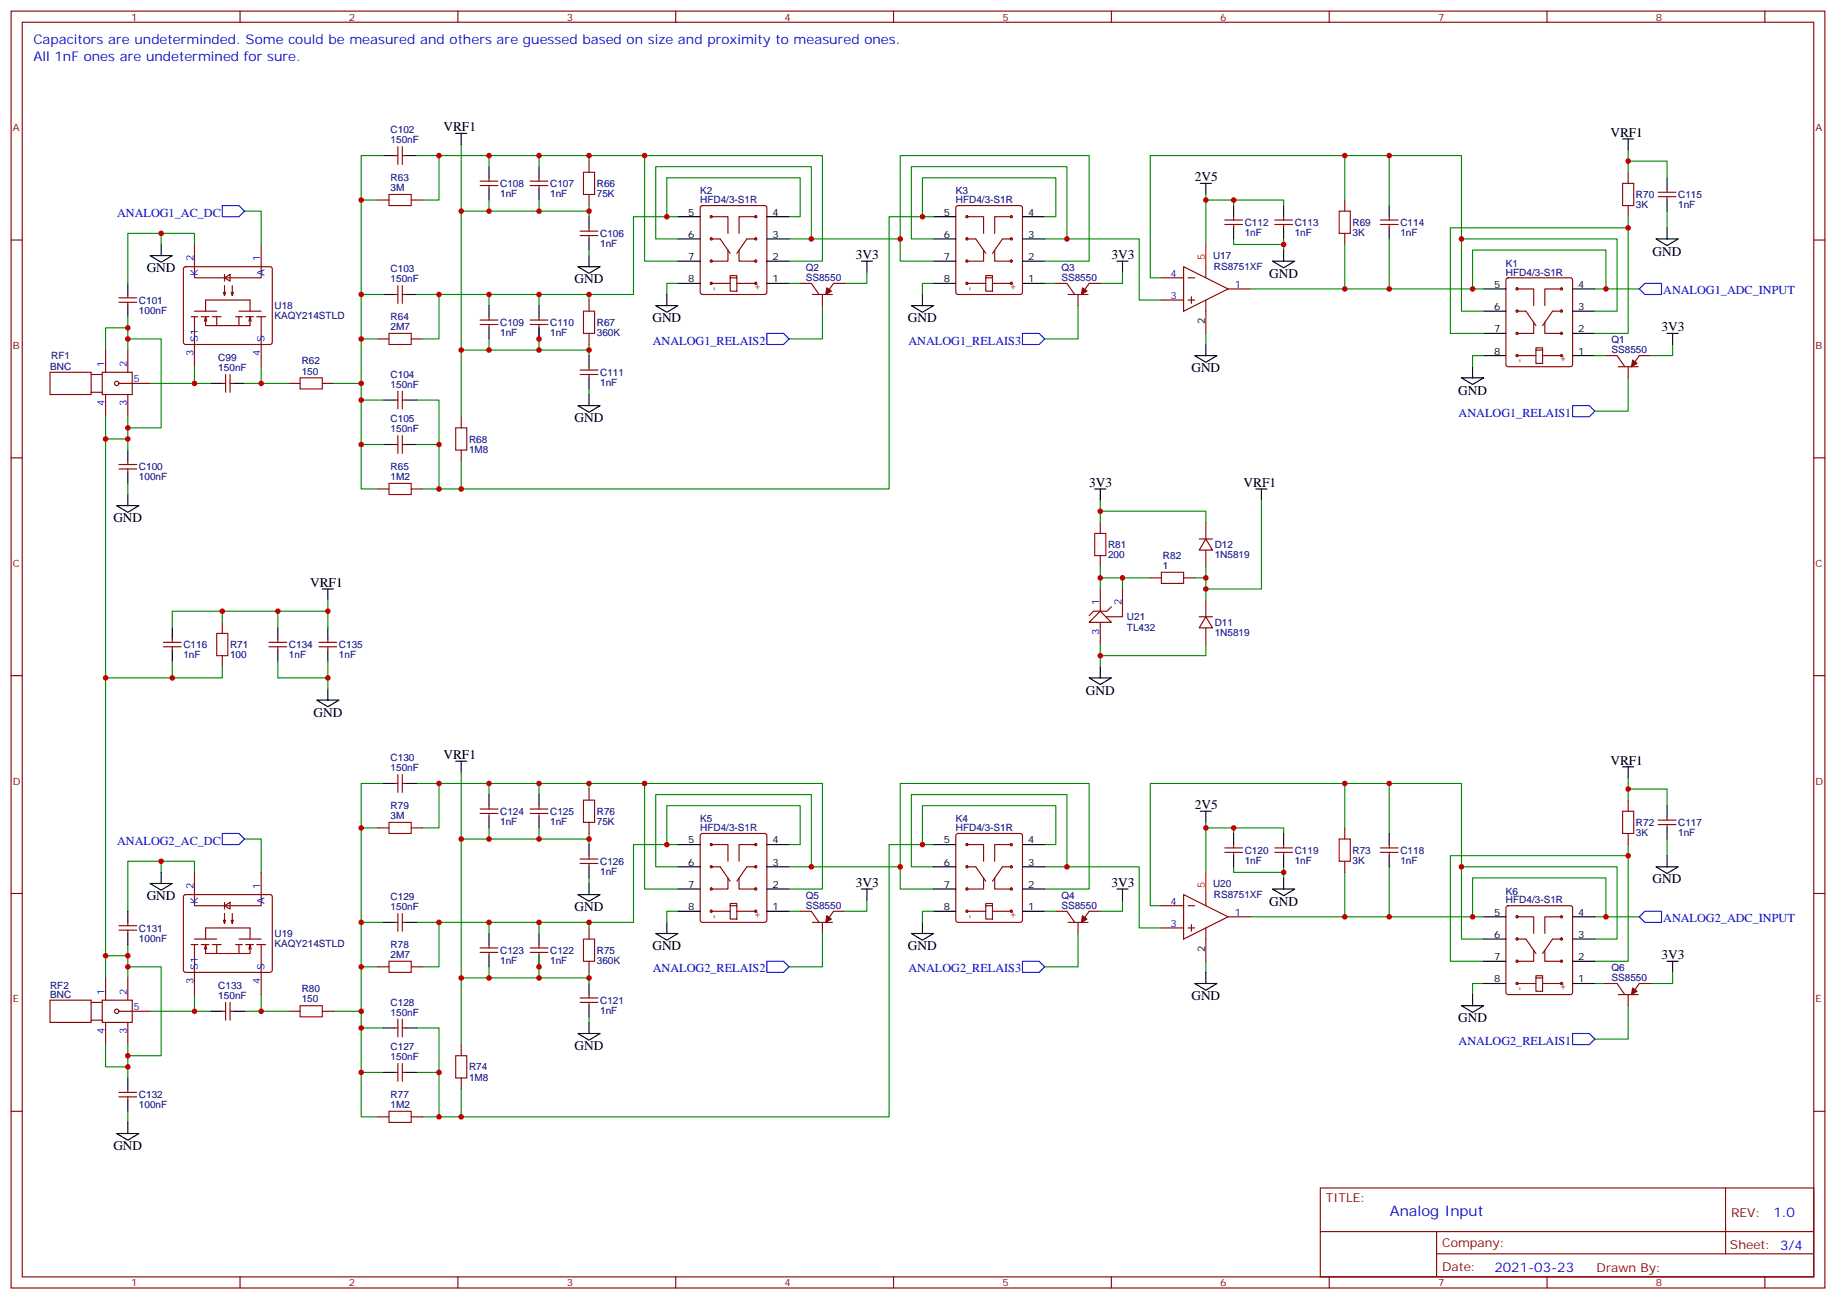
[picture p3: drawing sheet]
<svg xmlns="http://www.w3.org/2000/svg" width="583mm" height="413mm" viewBox="0 0 583 413" stroke-linecap="round" stroke-linejoin="round" font-family="sans-serif">
<g fill="none" stroke="#870000" stroke-width=".35">
<path d="M3.5 3.5h575.8v405.4h-575.8zM7.1 7.1h568.6v398.2h-568.6zM76.2 3.5v3.6M145.3 3.5v3.6M214.5 3.5v3.6M283.6 3.5v3.6M352.8 3.5v3.6M421.9 3.5v3.6M491.1 3.5v3.6M560.2 3.5v3.6M125.2 49.4h1.1M126.3 46.6v5.6"/>
<path d="M127.7 46.6v5.6M127.7 49.4h1.1M152.4 58.9h5.6M152.4 57.5h5.6M155.2 56.4v1.1M155.2 58.9v1.1M168.3 58.9h5.6M168.3 57.5h5.6M171.1 56.4v1.1M171.1 58.9v1.1M187 51.2v3.5M516.8 54.7v3.5"/>
<path d="M529.2 60v1M3.5 76.2h3.6M61.7 77.6v10.6h21.2v-10.6M119.9 63.5h3.6M130.5 63.5h3.6M184.1 74.8h5.7M184.1 73.4h5.7M187 61.7v3.6M187 72.3v1.1M187 74.8v1M222.5 65.5l.5-.2h19.7l.5 .2 .2 .5v26.8l-.2 .5-.5 .2h-19.7l-.5-.2-.3-.5v-26.8zM225.8 68.8h5.3v5.3"/>
<path d="M225.8 75.8h2.8l3.2 4.6M231.1 79.4v3.5h-5.3M234.6 79.4v3.5h5.3M239.9 68.8h-5.3v5.3M239.9 75.8h-2.8l-3.2 4.6M303.6 65.5l.5-.2h19.7l.5 .2 .3 .5v26.8l-.3 .5-.5 .2h-19.7l-.5-.2-.2-.5v-26.8zM306.9 68.8h5.3v5.3M306.9 75.8h2.8l3.2 4.6M312.2 79.4v3.5h-5.3M315.7 79.4v3.5h5.3M321 68.8h-5.3v5.3M321 75.8h-2.8l-3.2 4.6"/>
<path d="M388.8 71.3h5.6M388.8 69.9h5.6M391.6 68.8v1.1M391.6 71.3v1M404.6 71.3h5.7M404.6 69.9h5.7M407.5 68.8v1.1M407.5 71.3v1M426.9 63.5v3.5M426.9 74.1v3.5M438.1 71.3h5.7M438.1 69.9h5.7"/>
<path d="M441 68.8v1.1M441 71.3v1M516.8 65.3v3.5M526.3 62.4h5.7M526.3 61h5.7M529.2 62.4v1.1M575.7 76.2h3.6M37.7 96h5.7M37.7 94.5h5.7M40.6 93.5v1M40.6 96v1M58.4 84.9l.5-.2h26.8l.5 .2 .2 .5v23.3l-.2 .5-.5 .2h-26.8l-.5-.3-.2-.4v-23.3z"/>
<path d="M61.7 98.8h7.1M65.3 98.8v-3.5h14.1v3.5M70.9 92.8l.4 1M71.3 88.2l1.7-1.1v2.2zM71.3 90.7v3.1l.3-1M71.3 87.1v2.2M73.4 92.8l.3 1M73.7 90.7v3.1l.4-1M75.8 98.8h7.1M125.2 93.5h1.1M126.3 90.7v5.6M127.7 93.5h1.1"/>
<path d="M127.7 90.7v5.6M187 95.3v3.5M225.8 90h6M231.8 88.2h2.1v4.2h-2.1zM231.8 88.2v-.7h2.1v.7M233.9 90h6M254 90h3.5l2.5 3.5M257.9 93.5h6.3M261.1 93.5v3.5M268.1 90h-3.5l-2.5 3.5M306.9 90h6M312.9 88.2h2.1v4.2h-2.1z"/>
<path d="M312.9 88.2v-.7h2.1v.7M315 90h6M335.1 90h3.6l2.4 3.5M339 93.5h6.4M342.2 93.5v3.5M349.2 90h-3.5l-2.4 3.5M368.7 88.2h7M368.7 95.3h7M375.7 84.7l14.1 7-14.1 7.1zM377.1 88.2h2.1M377.1 95.3h2.1M378.2 94.2v2.1"/>
<path d="M382.8 84.7v3.5M382.8 95.3v10.5M389.8 91.7h7.1M478.2 88.4l.5-.2h19.8l.5 .2 .2 .5v26.8l-.3 .5-.4 .2h-19.8l-.5-.2-.2-.5v-26.8zM481.5 91.7h5.3v5.3M481.5 98.8h2.9l3.1 4.6M495.7 91.7h-5.3v5.3M495.7 98.8h-2.9l-3.1 4.6M15.9 118.2h13v7h-13zM28.9 118.9h3.6M32.5 118.2h9.5v7h-9.5zM33.5 111.1v7.1"/>
<path d="M40.6 111.1v7.1M60.7 100.5h2.1M61.7 100.5v15.9M63.9 100.5h2.4M64.9 102l.4-1.5v2.9h14.1v-2.9l-.4 1.5M65.3 100.5l.3 1.5M67.4 100.5h2.8M68.8 100.5v2.9M71.6 118.9v5.6M73 118.9v5.6M74.8 100.5h2.1M75.8 100.5v2.9"/>
<path d="M78 100.5h2.4M79.4 100.5l.3 1.5M81.5 100.5h2.8M82.9 100.5v15.9M119.9 107.6h3.6M130.5 107.6h3.6M152.4 103h5.6M152.4 101.6h5.6M155.2 100.5v1.1M155.2 103v1.1M168.3 103h5.6M168.3 101.6h5.6"/>
<path d="M171.1 100.5v1.1M171.1 103v1.1M184.1 118.9h5.7M184.1 117.5h5.7M187 105.8v3.6M187 116.4v1.1M187 118.9v1M481.5 112.9h6M486.8 102.3v3.5h-5.3M487.5 111.1h2.2v4.3h-2.2zM487.5 111.1v-.7h2.2v.7M489.7 112.9h6"/>
<path d="M490.4 102.3v3.5h5.3M509.8 112.9h3.5l2.5 3.5M513.6 116.4h6.4M516.8 116.4v3.5M523.9 112.9h-3.6l-2.4 3.5M28.9 124.5h3.6M33.5 125.2v7.1M37.7 121.7h9.9M40.6 125.2v7.1M70.6 121.7h1M73 121.7h1.1M91.7 121.7h3.5"/>
<path d="M102.3 121.7h3.5M125.2 127h1.1M126.3 124.2v5.6M126.3 138.3v5.6M127.7 124.2v5.6M127.7 138.3v5.6M127.7 127h1.1M146.4 132.3v3.5M3.5 145.3h3.6M37.7 148.9h5.7M37.7 147.5h5.7M40.6 146.4v1.1"/>
<path d="M40.6 148.9v1M119.9 155.2h3.6M125.2 141.1h1.1M127.7 141.1h1.1M130.5 155.2h3.6M146.4 142.9v3.5M575.7 145.3h3.6M70.6 197.6v3.5M3.5 214.5h3.6M51.9 205.3h5.6M51.9 203.9h5.6M54.7 202.8v1.1"/>
<path d="M54.7 205.3v1.1M70.6 208.1v3.6M85.4 205.3h5.6M85.4 203.9h5.6M88.2 202.8v1.1M88.2 205.3v1.1M101.2 205.3h5.7M101.2 203.9h5.7M104.1 202.8v1.1M104.1 205.3v1.1M575.7 214.5h3.6M125.2 248.7h1.1"/>
<path d="M126.3 245.9v5.6M127.7 245.9v5.6M127.7 248.7h1.1M152.4 258.2h5.6M152.4 256.8h5.6M155.2 255.8v1M155.2 258.2v1.1M168.3 258.2h5.6M168.3 256.8h5.6M171.1 255.8v1M171.1 258.2v1.1M187 250.5v3.5"/>
<path d="M516.8 254v3.5M529.2 259.3v1.1M61.7 276.9v10.6h21.2v-10.6M119.9 262.8h3.6M130.5 262.8h3.6M184.1 274.1h5.7M184.1 272.7h5.7M187 261.1v3.5M187 271.6v1.1M187 274.1v1.1M222.5 264.8l.5-.2h19.7l.5 .2 .2 .5v26.8l-.2 .5-.5 .2h-19.7l-.5-.2-.3-.5v-26.8zM225.8 268.1h5.3v5.3"/>
<path d="M225.8 275.2h2.8l3.2 4.6M231.1 278.7v3.5h-5.3M234.6 278.7v3.5h5.3M239.9 268.1h-5.3v5.3M239.9 275.2h-2.8l-3.2 4.6M303.6 264.8l.5-.2h19.7l.5 .2 .3 .5v26.8l-.3 .5-.5 .2h-19.7l-.5-.2-.2-.5v-26.8zM306.9 268.1h5.3v5.3M306.9 275.2h2.8l3.2 4.6M312.2 278.7v3.5h-5.3M315.7 278.7v3.5h5.3M321 268.1h-5.3v5.3M321 275.2h-2.8l-3.2 4.6"/>
<path d="M388.8 270.6h5.6M388.8 269.2h5.6M391.6 268.1v1.1M391.6 270.6v1M404.6 270.6h5.7M404.6 269.2h5.7M407.5 268.1v1.1M407.5 270.6v1M426.9 262.8v3.5M426.9 273.4v3.5M438.1 270.6h5.7M438.1 269.2h5.7"/>
<path d="M441 268.1v1.1M441 270.6v1M516.8 264.6v3.5M526.3 261.8h5.7M526.3 260.4h5.7M529.2 261.8v1M3.5 283.6h3.6M37.7 295.3h5.7M37.7 293.9h5.7M40.6 292.8v1.1M40.6 295.3v1M58.4 284.2l.5-.2h26.8l.5 .2 .2 .5v23.3l-.2 .5-.5 .2h-26.8l-.5-.3-.2-.4v-23.3z"/>
<path d="M60.7 299.9h2.1M61.7 299.9v15.8M61.7 298.1h7.1M63.9 299.9h2.4M65.3 298.1v-3.5h14.1v3.5M65.3 299.9l.3 1.4M67.4 299.9h2.8M68.8 299.9v2.8M70.9 292.1l.4 1.1M71.3 287.5l1.7-1v2.1zM71.3 290v3.2l.3-1.1M71.3 286.5v2.1"/>
<path d="M73.4 292.1l.3 1.1M73.7 290v3.2l.4-1.1M74.8 299.9h2.1M75.8 299.9v2.8M75.8 298.1h7.1M78 299.9h2.4M79.4 299.9l.3 1.4M81.5 299.9h2.8M82.9 299.9v15.8M125.2 292.8h1.1M126.3 290v5.6M127.7 290v5.6"/>
<path d="M127.7 292.8h1.1M155.2 299.9v1M171.1 299.9v1M187 294.6v3.5M225.8 289.3h6M231.8 287.5h2.1v4.2h-2.1zM231.8 287.5v-.7h2.1v.7M233.9 289.3h6M254 289.3h3.5l2.5 3.5M257.9 292.8h6.3M261.1 292.8v3.5M268.1 289.3h-3.5l-2.5 3.5"/>
<path d="M306.9 289.3h6M312.9 287.5h2.1v4.2h-2.1zM312.9 287.5v-.7h2.1v.7M315 289.3h6M335.1 289.3h3.6l2.4 3.5M339 292.8h6.4M342.2 292.8v3.5M349.2 289.3h-3.5l-2.4 3.5M368.7 294.6h7M368.7 287.5h7M375.7 284l14.1 7-14.1 7.1zM377.1 294.6h2.1"/>
<path d="M377.1 287.5h2.1M378.2 293.5v2.1M382.8 284v3.5M382.8 294.6v10.6M389.8 291h7.1M478.2 287.7l.5-.2h19.8l.5 .2 .2 .5v26.8l-.3 .5-.4 .2h-19.8l-.5-.2-.2-.5v-26.8zM481.5 291h5.3v5.3M481.5 298.1h2.9l3.1 4.6M495.7 291h-5.3v5.3M495.7 298.1h-2.9l-3.1 4.6M575.7 283.6h3.6M15.9 317.5h13v7.1h-13z"/>
<path d="M28.9 318.2h3.6M32.5 317.5h9.5v7.1h-9.5zM33.5 310.4v7.1M40.6 310.4v7.1M64.9 301.3l.4-1.4v2.8h14.1v-2.8l-.4 1.4M71.6 318.2v5.7M73 318.2v5.7M119.9 306.9h3.6M130.5 306.9h3.6M152.4 302.3h5.6M152.4 300.9h5.6M155.2 302.3v1.1"/>
<path d="M168.3 302.3h5.6M168.3 300.9h5.6M171.1 302.3v1.1M184.1 318.2h5.7M184.1 316.8h5.7M187 305.2v3.5M187 315.7v1.1M187 318.2v1.1M481.5 312.2h6M486.8 301.6v3.6h-5.3M487.5 310.4h2.2v4.3h-2.2zM487.5 310.4v-.7h2.2v.7"/>
<path d="M489.7 312.2h6M490.4 301.6v3.6h5.3M509.8 312.2h3.5l2.5 3.5M513.6 315.7h6.4M516.8 315.7v3.6M523.9 312.2h-3.6l-2.4 3.5M28.9 323.9h3.6M33.5 324.6v7M37.7 321h9.9M40.6 324.6v7M70.6 321h1M73 321h1.1"/>
<path d="M91.7 321h3.5M102.3 321h3.5M125.2 326.3h1.1M126.3 323.5v5.6M126.3 337.6v5.7M127.7 323.5v5.6M127.7 337.6v5.7M127.7 326.3h1.1M146.4 331.6v3.5M3.5 352.8h3.6M37.7 348.2h5.7M37.7 346.8h5.7"/>
<path d="M40.6 345.7v1.1M40.6 348.2v1.1M119.9 354.5h3.6M125.2 340.4h1.1M127.7 340.4h1.1M130.5 354.5h3.6M146.4 342.2v3.5M575.7 352.8h3.6M419.1 377.1h156.6v28.2h-156.6zM547.7 377.1v20.9M419.1 391h156.5M456 398h119.6"/>
<path d="M456 391v14.1M76.2 405.3v3.6M145.3 405.3v3.6M214.5 405.3v3.6M283.6 405.3v3.6M352.8 405.3v3.6M421.9 405.3v3.6M491.1 405.3v3.6M560.2 405.3v3.6"/>
<circle cx="225.8" cy="75.8" r=".35"/>
<circle cx="225.8" cy="68.8" r=".35"/>
<circle cx="239.9" cy="68.8" r=".35"/>
<circle cx="239.9" cy="75.8" r=".35"/>
<circle cx="306.9" cy="68.8" r=".35"/>
<circle cx="306.9" cy="75.8" r=".35"/>
<circle cx="321" cy="75.8" r=".35"/>
<circle cx="321" cy="68.8" r=".35"/>
<circle cx="225.8" cy="82.9" r=".35"/>
<circle cx="225.8" cy="90" r=".35"/>
<circle cx="239.9" cy="82.9" r=".35"/>
<circle cx="239.9" cy="90" r=".35"/>
<circle cx="306.9" cy="90" r=".35"/>
<circle cx="306.9" cy="82.9" r=".35"/>
<circle cx="321" cy="90" r=".35"/>
<circle cx="321" cy="82.9" r=".35"/>
<circle cx="481.5" cy="91.7" r=".35"/>
<circle cx="481.5" cy="98.8" r=".35"/>
<circle cx="495.7" cy="98.8" r=".35"/>
<circle cx="495.7" cy="91.7" r=".35"/>
<circle cx="481.5" cy="105.8" r=".35"/>
<circle cx="481.5" cy="112.9" r=".35"/>
<circle cx="495.7" cy="112.9" r=".35"/>
<circle cx="495.7" cy="105.8" r=".35"/>
<circle cx="37" cy="121.7" r=".71"/>
<circle cx="225.8" cy="275.2" r=".35"/>
<circle cx="225.8" cy="268.1" r=".35"/>
<circle cx="239.9" cy="268.1" r=".35"/>
<circle cx="239.9" cy="275.2" r=".35"/>
<circle cx="306.9" cy="275.2" r=".35"/>
<circle cx="306.9" cy="268.1" r=".35"/>
<circle cx="321" cy="275.2" r=".35"/>
<circle cx="321" cy="268.1" r=".35"/>
<circle cx="225.8" cy="289.3" r=".35"/>
<circle cx="225.8" cy="282.2" r=".35"/>
<circle cx="239.9" cy="282.2" r=".35"/>
<circle cx="239.9" cy="289.3" r=".35"/>
<circle cx="306.9" cy="289.3" r=".35"/>
<circle cx="306.9" cy="282.2" r=".35"/>
<circle cx="321" cy="289.3" r=".35"/>
<circle cx="321" cy="282.2" r=".35"/>
<circle cx="481.5" cy="298.1" r=".35"/>
<circle cx="481.5" cy="291" r=".35"/>
<circle cx="495.7" cy="298.1" r=".35"/>
<circle cx="495.7" cy="291" r=".35"/>
<circle cx="481.5" cy="312.2" r=".35"/>
<circle cx="481.5" cy="305.2" r=".35"/>
<circle cx="495.7" cy="312.2" r=".35"/>
<circle cx="495.7" cy="305.2" r=".35"/>
<circle cx="37" cy="321" r=".71"/>
</g>
<g fill="none" stroke="#000" stroke-width=".35">
<path d="M121.7 49.4h3.5M128.8 49.4h3.5M144.6 42.3h3.6M146.4 42.3v3.6M155.2 52.9v3.5M155.2 60v3.5M171.1 52.9v3.5M171.1 60v3.5M381 58.2h3.5M382.8 58.2v3.5M515.1 44.1h3.5M516.8 44.1v3.5"/>
<path d="M529.2 56.4v3.6M51.2 77.6v3.5M187 68.8v3.5M187 75.8v3.6M215.2 68.8h7M215.2 75.8h7M243.4 68.8h7.1M243.4 75.8h7.1M296.3 68.8h7.1M296.3 75.8h7.1M324.6 68.8h7M324.6 75.8h7"/>
<path d="M391.6 65.3v3.5M391.6 72.3v3.5M407.5 65.3v3.5M407.5 72.3v3.5M407.5 79.4v3.5M441 65.3v3.5M441 72.3v3.5M525.6 75.8h7.1l-3.5 2.2zM529.2 63.5v3.5M529.2 72.3v3.5M40.6 90v3.5M40.6 97v3.5"/>
<path d="M47.6 81.1h7.1l-3.5 2.2zM121.7 93.5h3.5M128.8 93.5h3.5M155.2 97v3.5M171.1 97v3.5M183.4 84.7h7.1l-3.5 2.1zM187 81.1v3.6M208.1 97h7.1l-3.5 2.1zM211.7 93.5v3.5M215.2 82.9h7M215.2 90h7M243.4 82.9h7.1"/>
<path d="M243.4 90h7.1M273.4 82.9h3.5M275.2 82.9v3.5M289.3 97h7l-3.5 2.1zM292.8 93.5v3.5M296.3 82.9h7.1M296.3 90h7.1M324.6 82.9h7M324.6 90h7M354.5 82.9h3.6M356.3 82.9v3.5M403.9 82.9h7.1l-3.5 2.1z"/>
<path d="M471 91.7h7M471 98.8h7M499.2 91.7h7M499.2 98.8h7M155.2 104.1v3.5M171.1 104.1v3.5M187 112.9v3.5M187 119.9v3.6M379.2 112.9h7.1l-3.5 2.1zM382.8 109.4v3.5M463.9 119.9h7.1l-3.6 2.2zM467.4 116.4v3.5"/>
<path d="M471 112.9h7M471 105.8h7M499.2 112.9h7M499.2 105.8h7M529.2 105.8h3.5M530.9 105.8v3.6M67 121.7h3.6M74.1 121.7h3.5M121.7 127h3.5M128.8 127h3.5M183.4 128.8h7.1l-3.5 2.1zM187 125.2v3.6"/>
<path d="M40.6 142.9v3.5M40.6 149.9v3.6M40.6 157v3.5M121.7 141.1h3.5M128.8 141.1h3.5M37 160.5h7.1l-3.5 2.1zM54.7 199.3v3.5M88.2 199.3v3.5M102.3 187h3.5M104.1 187v3.5M104.1 199.3v3.5M54.7 206.4v3.5"/>
<path d="M88.2 206.4v3.5M104.1 206.4v3.5M104.1 218.7v3.6M100.5 222.3h7.1l-3.5 2.1zM121.7 248.7h3.5M128.8 248.7h3.5M144.6 241.7h3.6M146.4 241.7v3.5M155.2 252.2v3.6M155.2 259.3v3.5M171.1 252.2v3.6M171.1 259.3v3.5"/>
<path d="M381 257.5h3.5M382.8 257.5v3.6M515.1 243.4h3.5M516.8 243.4v3.5M529.2 255.8v3.5M51.2 276.9v3.6M187 268.1v3.5M187 275.2v3.5M215.2 268.1h7M215.2 275.2h7M243.4 268.1h7.1M243.4 275.2h7.1"/>
<path d="M296.3 268.1h7.1M296.3 275.2h7.1M324.6 268.1h7M324.6 275.2h7M391.6 264.6v3.5M391.6 271.6v3.6M407.5 264.6v3.5M407.5 271.6v3.6M407.5 278.7v3.5M441 264.6v3.5M441 271.6v3.6M525.6 275.2h7.1l-3.5 2.1z"/>
<path d="M529.2 262.8v3.5M529.2 271.6v3.6M40.6 289.3v3.5M40.6 296.3v3.6M47.6 280.5h7.1l-3.5 2.1zM121.7 292.8h3.5M128.8 292.8h3.5M155.2 296.3v3.6M171.1 296.3v3.6M183.4 284h7.1l-3.5 2.1zM187 280.5v3.5M208.1 296.3h7.1l-3.5 2.2z"/>
<path d="M211.7 292.8v3.5M215.2 289.3h7M215.2 282.2h7M243.4 289.3h7.1M243.4 282.2h7.1M273.4 282.2h3.5M275.2 282.2v3.6M289.3 296.3h7l-3.5 2.2zM292.8 292.8v3.5M296.3 289.3h7.1M296.3 282.2h7.1M324.6 289.3h7"/>
<path d="M324.6 282.2h7M354.5 282.2h3.6M356.3 282.2v3.6M403.9 282.2h7.1l-3.5 2.1zM471 291h7M471 298.1h7M499.2 291h7M499.2 298.1h7M155.2 303.4v3.5M171.1 303.4v3.5M187 312.2v3.5M187 319.3v3.5"/>
<path d="M379.2 312.2h7.1l-3.5 2.1zM382.8 308.7v3.5M463.9 319.3h7.1l-3.6 2.1zM467.4 315.7v3.6M471 305.2h7M471 312.2h7M499.2 305.2h7M499.2 312.2h7M529.2 305.2h3.5M530.9 305.2v3.5M67 321h3.6M74.1 321h3.5"/>
<path d="M121.7 326.3h3.5M128.8 326.3h3.5M183.4 328.1h7.1l-3.5 2.1zM187 324.6v3.5M37 359.8h7.1l-3.5 2.2zM40.6 342.2v3.5M40.6 349.3v3.5M40.6 356.3v3.5M121.7 340.4h3.5M128.8 340.4h3.5"/>
</g>
<path d="M382.8 77.6v7.1M382.8 276.9v7.1" fill="none" stroke="#f00" stroke-width=".35"/>
<g fill="#870000" stroke="#870000" stroke-width=".35">
<path d="M518.2 114.3l1.4 1.1-1.7 1z"/>
<path d="M262.5 91.4l1.4 1-1.8 1.1z"/>
<path d="M343.6 91.4l1.4 1-1.7 1.1z"/>
<path d="M343.6 290.7l1.4 1-1.7 1.1z"/>
<path d="M262.5 290.7l1.4 1-1.8 1.1z"/>
<path d="M518.2 313.6l1.4 1.1-1.7 1z"/>
</g>
<g fill="none" stroke="#008700" stroke-width=".35">
<path d="M121.7 49.4h-7v105.8h5.2M132.3 49.4h7v14.1h-5.2M139.3 49.4h47.7v1.8M146.4 45.9v65.2h8.8M155.2 49.4v3.5M171.1 49.4v3.5M187 49.4h74.1v33.5h-10.6M204.6 49.4v33.5h10.6M426.9 49.4v14.1M441 49.4v15.9M516.8 51.2h12.4v5.2M516.8 47.6v7.1"/>
<path d="M51.2 77.6v-3.5h10.5v3.5M51.2 74.1h-10.6v15.9M77.6 67h5.3v10.6M114.7 63.5h5.2M146.4 67h8.8M155.2 63.5v3.5h31.8M171.1 63.5v3.5M187 65.3v3.5M187 79.4v1.7M211.7 68.8h-10.6v24.7h-14.1M215.2 68.8h-3.5v-12.4h42.3v12.4h-3.5M215.2 75.8h-7.1v-22.9h49.4v22.9"/>
<path d="M250.5 75.8h35.3v7.1h10.5M285.8 75.8v-26.4h59.9v33.5h-14.1M292.8 68.8h-10.6v86.4h-142.9M296.3 75.8h-7v-22.9h49.4v22.9h-7.1M296.3 68.8h-3.5v-12.4h42.3v12.4h-3.5M338.7 75.8h22.9v19.5h7.1M382.8 63.5h24.7v1.8M382.8 61.7v15.9M391.6 75.8v1.8h15.9M391.6 63.5v1.8M407.5 75.8v3.6M426.9 77.6v14.1"/>
<path d="M441 75.8v15.9M463.9 75.8v-26.4h-98.8v38.8h3.6M516.8 68.8v3.5M529.2 67v5.3M114.7 93.5h7M132.3 93.5h7v14.1h-5.2M139.3 93.5h47.7v1.8M155.2 93.5v3.5M171.1 93.5v3.5M215.2 90h-3.5v3.5M250.5 90h3.5M261.1 97v10.6h-10.6"/>
<path d="M275.2 86.4v3.6h-7.1M296.3 90h-3.5v3.5M331.6 90h3.5M342.2 97v10.6h-10.6M356.3 86.4v3.6h-7.1M396.9 91.7h74.1M467.4 91.7v-12.3h42.4v12.3h-3.6M471 98.8h-7.1v-23h49.4v23h-7.1M509.8 91.7h10.5M40.6 104.1h-7.1v7M40.6 107.6h10.6v28.2h-10.6M40.6 100.5v10.6"/>
<path d="M61.7 116.4v5.3M82.9 116.4v5.3M114.7 107.6h5.2M146.4 111.1v21.2M155.2 107.6v3.5h31.8M171.1 104.1v7M187 109.4v3.5M382.8 105.8v3.6M471 112.9h-3.6v3.5M471 105.8h-10.6v-33.5h56.4v33.5h-10.6M506.2 112.9h3.6M516.8 119.9v10.6h-10.6"/>
<path d="M530.9 109.4v3.5h-7M33.5 132.3v7h7.1M33.5 139.3v164.1M40.6 132.3v10.6M47.6 121.7h19.4M77.6 121.7h14.1M105.8 121.7h8.9M114.7 127h7M132.3 127h7v28.2h-5.2M187 123.5v1.7M40.6 153.5v3.5M114.7 141.1h7"/>
<path d="M132.3 141.1h7M146.4 146.4v8.8M70.6 194v3.6M88.2 194v5.3M104.1 194h-49.4v5.3M104.1 190.5v8.8M54.7 209.9v5.3M70.6 211.7v3.5h-37.1M88.2 209.9v5.3h15.9M104.1 209.9v8.8M121.7 248.7h-7v105.8h5.2M132.3 248.7h7v14.1h-5.2"/>
<path d="M139.3 248.7h47.7v1.8M146.4 245.2v65.2h8.8M155.2 248.7v3.5M171.1 248.7v3.5M187 248.7h74.1v33.5h-10.6M204.6 248.7v33.5h10.6M426.9 248.7v14.1M441 248.7v15.9M516.8 250.5h12.4v5.3M516.8 246.9v7.1M51.2 273.4h-10.6v15.9M51.2 276.9v-3.5h10.5v3.5"/>
<path d="M77.6 266.3h5.3v10.6M114.7 262.8h5.2M146.4 266.3h8.8M155.2 262.8v3.5h31.8M171.1 262.8v3.5M187 264.6v3.5M187 278.7v1.8M211.7 268.1h-10.6v24.7h-14.1M215.2 268.1h-3.5v-12.3h42.3v12.3h-3.5M215.2 275.2h-7.1v-23h49.4v23M250.5 275.2h35.3v7h10.5M285.8 275.2v-26.5h59.9v33.5h-14.1"/>
<path d="M292.8 268.1h-10.6v86.4h-142.9M296.3 268.1h-3.5v-12.3h42.3v12.3h-3.5M296.3 275.2h-7v-23h49.4v23h-7.1M338.7 275.2h22.9v19.4h7.1M382.8 262.8h24.7v1.8M382.8 261.1v15.8M391.6 275.2v1.7h15.9M391.6 262.8v1.8M407.5 275.2v3.5M426.9 276.9v14.1M441 275.2v15.8M463.9 275.2v-26.5h-98.8v38.8h3.6"/>
<path d="M516.8 268.1v3.5M529.2 266.3v5.3M40.6 299.9v10.5M114.7 292.8h7M132.3 292.8h7v14.1h-5.2M139.3 292.8h47.7v1.8M155.2 292.8v3.5M171.1 292.8v3.5M215.2 289.3h-3.5v3.5M250.5 289.3h3.5M261.1 296.3v10.6h-10.6M275.2 285.8v3.5h-7.1"/>
<path d="M296.3 289.3h-3.5v3.5M331.6 289.3h3.5M342.2 296.3v10.6h-10.6M356.3 285.8v3.5h-7.1M396.9 291h74.1M467.4 291v-12.3h42.4v12.3h-3.6M471 298.1h-7.1v-22.9h49.4v22.9h-7.1M509.8 291h10.5M40.6 306.9h10.6v28.2h-10.6M40.6 303.4h-7.1v7M61.7 315.7v5.3M82.9 315.7v5.3"/>
<path d="M114.7 306.9h5.2M146.4 310.4v21.2M155.2 306.9v3.5h31.8M171.1 303.4v7M187 308.7v3.5M382.8 305.2v3.5M471 305.2h-10.6v-33.6h56.4v33.6h-10.6M471 312.2h-3.6v3.5M506.2 312.2h3.6M516.8 319.3v10.5h-10.6M530.9 308.7v3.5h-7M33.5 331.6v7.1h7.1"/>
<path d="M40.6 331.6v10.6M47.6 321h19.4M77.6 321h14.1M105.8 321h8.9M114.7 326.3h7M132.3 326.3h7v28.2h-5.2M187 322.8v1.8M40.6 352.8v3.5M114.7 340.4h7M132.3 340.4h7M146.4 345.7v8.8"/>
</g>
<path d="M70.6 65.3h5.2l1.8 1.7-1.8 1.8h-5.2zM522.1 90h5.3v3.5h-5.3l-1.8-1.8zM243.4 105.8h5.3l1.8 1.8-1.8 1.8h-5.3zM324.6 105.8h5.2l1.8 1.8-1.8 1.8h-5.2zM499.2 128.8h5.3l1.7 1.7-1.7 1.8h-5.3zM70.6 264.6h5.2l1.8 1.7-1.8 1.8h-5.2zM520.3 291l1.8-1.7h5.3v3.5h-5.3zM243.4 305.2h5.3l1.8 1.7-1.8 1.8h-5.3zM324.6 305.2h5.2l1.8 1.7-1.8 1.8h-5.2zM499.2 328.1h5.3l1.7 1.7-1.7 1.8h-5.3z" fill="none" stroke="#00f" stroke-width=".35"/>
<g fill="none" stroke="#a10000" stroke-width=".35">
<path d="M185.2 54.7h3.5v7h-3.5zM515.1 58.2h3.5v7.1h-3.5zM123.5 61.7h7v3.6h-7zM425.1 67h3.5v7.1h-3.5zM185.2 98.8h3.5v7h-3.5zM95.2 119.9h7.1v3.6h-7.1zM123.5 105.8h7v3.6h-7zM144.6 135.8h3.6v7.1h-3.6zM123.5 153.5h7v3.5h-7zM68.8 201.1h3.5v7h-3.5zM185.2 254h3.5v7.1h-3.5zM515.1 257.5h3.5v7.1h-3.5z"/>
<path d="M123.5 261.1h7v3.5h-7zM425.1 266.3h3.5v7.1h-3.5zM185.2 298.1h3.5v7.1h-3.5zM95.2 319.3h7.1v3.5h-7.1zM123.5 305.2h7v3.5h-7zM144.6 335.1h3.6v7.1h-3.6zM123.5 352.8h7v3.5h-7z"/>
</g>
<path d="M345.7 197.6l3.5-3.6 3.6 3.6z" fill="#fff" stroke="#870000" stroke-width=".35"/>
<g fill="none" stroke="#870000" stroke-width=".35">
<path d="M349.2 165.8v3.5M349.2 176.4v3.5M380.6 171.1h4.3M382.8 171.1l2.1 3.5h-4.3zM382.8 165.8v5.3M382.8 174.6v5.3M349.2 187v7M349.2 197.6v7M352.8 192.6l-1.4 1.4h-4.3l-1.4 1.4M356.3 187v8.8h-5.3M365.1 183.4h3.6M375.7 183.4h3.5"/>
<path d="M380.6 195.8h4.3M382.8 195.8l2.1 3.5h-4.3zM382.8 190.5v5.3M382.8 199.3v5.3"/>
</g>
<path d="M347.5 169.3h3.5v7.1h-3.5zM368.7 181.7h7v3.5h-7z" fill="none" stroke="#a10000" stroke-width=".35"/>
<path d="M347.5 155.2h3.5M349.2 155.2v3.6M398.6 155.2h3.6M400.4 155.2v3.6M345.7 215.2h7.1l-3.6 2.1zM349.2 211.7v3.5" fill="none" stroke="#000" stroke-width=".35"/>
<path d="M349.2 158.8v7M400.4 158.8v28.2h-17.6M349.2 162.3h33.6v3.5M349.2 179.9v7.1M382.8 179.9v10.6M349.2 183.4h15.9M356.3 183.4v3.6M379.2 183.4h3.6M349.2 204.6v7.1M382.8 204.6v3.5h-33.6" fill="none" stroke="#008700" stroke-width=".35"/>
<g fill="#c00">
<circle cx="40.6" cy="139.3" r=".88"/>
<circle cx="40.6" cy="104.1" r=".88"/>
<circle cx="40.6" cy="135.8" r=".88"/>
<circle cx="40.6" cy="107.6" r=".88"/>
<circle cx="51.2" cy="74.1" r=".88"/>
<circle cx="61.7" cy="121.7" r=".88"/>
<circle cx="82.9" cy="121.7" r=".88"/>
<circle cx="114.7" cy="63.5" r=".88"/>
<circle cx="114.7" cy="93.5" r=".88"/>
<circle cx="114.7" cy="107.6" r=".88"/>
<circle cx="114.7" cy="141.1" r=".88"/>
<circle cx="139.3" cy="141.1" r=".88"/>
<circle cx="139.3" cy="49.4" r=".88"/>
<circle cx="155.2" cy="49.4" r=".88"/>
<circle cx="171.1" cy="49.4" r=".88"/>
<circle cx="139.3" cy="93.5" r=".88"/>
<circle cx="171.1" cy="93.5" r=".88"/>
<circle cx="155.2" cy="93.5" r=".88"/>
<circle cx="187" cy="67" r=".88"/>
<circle cx="171.1" cy="67" r=".88"/>
<circle cx="155.2" cy="67" r=".88"/>
<circle cx="146.4" cy="67" r=".88"/>
<circle cx="187" cy="49.4" r=".88"/>
<circle cx="187" cy="111.1" r=".88"/>
<circle cx="171.1" cy="107.6" r=".88"/>
<circle cx="171.1" cy="111.1" r=".88"/>
<circle cx="155.2" cy="111.1" r=".88"/>
<circle cx="187" cy="93.5" r=".88"/>
<circle cx="204.6" cy="49.4" r=".88"/>
<circle cx="285.8" cy="75.8" r=".88"/>
<circle cx="257.5" cy="75.8" r=".88"/>
<circle cx="211.7" cy="68.8" r=".88"/>
<circle cx="114.7" cy="121.7" r=".88"/>
<circle cx="114.7" cy="127" r=".88"/>
<circle cx="146.4" cy="111.1" r=".88"/>
<circle cx="139.3" cy="155.2" r=".88"/>
<circle cx="146.4" cy="155.2" r=".88"/>
<circle cx="292.8" cy="68.8" r=".88"/>
<circle cx="407.5" cy="77.6" r=".88"/>
<circle cx="382.8" cy="63.5" r=".88"/>
<circle cx="391.6" cy="63.5" r=".88"/>
<circle cx="338.7" cy="75.8" r=".88"/>
<circle cx="467.4" cy="91.7" r=".88"/>
<circle cx="509.8" cy="91.7" r=".88"/>
<circle cx="463.9" cy="75.8" r=".88"/>
<circle cx="426.9" cy="49.4" r=".88"/>
<circle cx="441" cy="49.4" r=".88"/>
<circle cx="441" cy="91.7" r=".88"/>
<circle cx="426.9" cy="91.7" r=".88"/>
<circle cx="516.8" cy="72.3" r=".88"/>
<circle cx="516.8" cy="51.2" r=".88"/>
<circle cx="516.8" cy="250.5" r=".88"/>
<circle cx="516.8" cy="271.6" r=".88"/>
<circle cx="426.9" cy="291" r=".88"/>
<circle cx="441" cy="291" r=".88"/>
<circle cx="441" cy="248.7" r=".88"/>
<circle cx="426.9" cy="248.7" r=".88"/>
<circle cx="463.9" cy="275.2" r=".88"/>
<circle cx="509.8" cy="291" r=".88"/>
<circle cx="467.4" cy="291" r=".88"/>
<circle cx="338.7" cy="275.2" r=".88"/>
<circle cx="391.6" cy="262.8" r=".88"/>
<circle cx="382.8" cy="262.8" r=".88"/>
<circle cx="407.5" cy="276.9" r=".88"/>
<circle cx="292.8" cy="268.1" r=".88"/>
<circle cx="146.4" cy="354.5" r=".88"/>
<circle cx="139.3" cy="354.5" r=".88"/>
<circle cx="146.4" cy="310.4" r=".88"/>
<circle cx="114.7" cy="326.3" r=".88"/>
<circle cx="114.7" cy="321" r=".88"/>
<circle cx="211.7" cy="268.1" r=".88"/>
<circle cx="257.5" cy="275.2" r=".88"/>
<circle cx="285.8" cy="275.2" r=".88"/>
<circle cx="204.6" cy="248.7" r=".88"/>
<circle cx="187" cy="292.8" r=".88"/>
<circle cx="155.2" cy="310.4" r=".88"/>
<circle cx="171.1" cy="310.4" r=".88"/>
<circle cx="171.1" cy="306.9" r=".88"/>
<circle cx="187" cy="310.4" r=".88"/>
<circle cx="187" cy="248.7" r=".88"/>
<circle cx="146.4" cy="266.3" r=".88"/>
<circle cx="155.2" cy="266.3" r=".88"/>
<circle cx="171.1" cy="266.3" r=".88"/>
<circle cx="187" cy="266.3" r=".88"/>
<circle cx="155.2" cy="292.8" r=".88"/>
<circle cx="171.1" cy="292.8" r=".88"/>
<circle cx="139.3" cy="292.8" r=".88"/>
<circle cx="171.1" cy="248.7" r=".88"/>
<circle cx="155.2" cy="248.7" r=".88"/>
<circle cx="139.3" cy="248.7" r=".88"/>
<circle cx="139.3" cy="340.4" r=".88"/>
<circle cx="114.7" cy="340.4" r=".88"/>
<circle cx="114.7" cy="306.9" r=".88"/>
<circle cx="114.7" cy="292.8" r=".88"/>
<circle cx="114.7" cy="262.8" r=".88"/>
<circle cx="82.9" cy="321" r=".88"/>
<circle cx="61.7" cy="321" r=".88"/>
<circle cx="51.2" cy="273.4" r=".88"/>
<circle cx="40.6" cy="306.9" r=".88"/>
<circle cx="40.6" cy="335.1" r=".88"/>
<circle cx="40.6" cy="303.4" r=".88"/>
<circle cx="40.6" cy="338.7" r=".88"/>
<circle cx="33.5" cy="139.3" r=".88"/>
<circle cx="33.5" cy="303.4" r=".88"/>
<circle cx="33.5" cy="215.2" r=".88"/>
<circle cx="54.7" cy="215.2" r=".88"/>
<circle cx="104.1" cy="215.2" r=".88"/>
<circle cx="104.1" cy="194" r=".88"/>
<circle cx="70.6" cy="194" r=".88"/>
<circle cx="88.2" cy="194" r=".88"/>
<circle cx="349.3" cy="183.4" r=".88"/>
<circle cx="356.3" cy="183.4" r=".88"/>
<circle cx="349.3" cy="162.3" r=".88"/>
<circle cx="382.8" cy="183.4" r=".88"/>
<circle cx="349.3" cy="208.1" r=".88"/>
<circle cx="382.8" cy="187" r=".88"/>
</g>
<text font-size="4.6" fill="#00f" x="441.2" y="386.1">Analog Input</text>
<g font-size="4.2" fill="#00f">
<text x="10.6" y="14.1">Capacitors are undeterminded. Some could be measured and others are guessed based on size and proximity to measured ones.</text>
<text x="10.6" y="19.4">All 1nF ones are undetermined for sure.</text>
<text x="562.9" y="386.4">1.0</text>
<text x="474.4" y="403.7">2021-03-23</text>
</g>
<g font-size="4.2">
<text x="140.8" y="41.6">VRF1</text>
<text x="511.2" y="43.4">VRF1</text>
<text x="379.2" y="57.5">2V5</text>
<text x="271.6" y="82.2">3V3</text>
<text x="352.8" y="82.2">3V3</text>
<text x="524.6" y="81.1">GND</text>
<text x="46.6" y="86.4">GND</text>
<text x="182.4" y="90">GND</text>
<text x="402.9" y="88.2">GND</text>
<text x="207.1" y="102.3">GND</text>
<text x="288.2" y="102.3">GND</text>
<text x="527.4" y="105.1">3V3</text>
<text x="378.2" y="118.2">GND</text>
<text x="462.8" y="125.2">GND</text>
<text x="182.4" y="134.1">GND</text>
<text x="345.7" y="154.5">3V3</text>
<text x="394.8" y="154.5">VRF1</text>
<text x="36" y="165.8">GND</text>
<text x="98.4" y="186.3">VRF1</text>
<text x="344.7" y="220.5">GND</text>
<text x="99.5" y="227.5">GND</text>
<text x="140.8" y="240.9">VRF1</text>
<text x="511.2" y="242.7">VRF1</text>
<text x="379.2" y="256.8">2V5</text>
<text x="271.6" y="281.5">3V3</text>
<text x="352.8" y="281.5">3V3</text>
<text x="524.6" y="280.5">GND</text>
<text x="46.6" y="285.8">GND</text>
<text x="402.9" y="287.5">GND</text>
<text x="182.4" y="289.3">GND</text>
<text x="207.1" y="301.6">GND</text>
<text x="288.2" y="301.6">GND</text>
<text x="527.4" y="304.4">3V3</text>
<text x="378.2" y="317.5">GND</text>
<text x="462.8" y="324.6">GND</text>
<text x="182.4" y="333.4">GND</text>
<text x="36" y="365.1">GND</text>
</g>
<g font-size="3.9" fill="#00f">
<text x="37.2" y="68.8">ANALOG1_AC_DC</text>
<text x="527.9" y="93.5">ANALOG1_ADC_INPUT</text>
<text x="207.2" y="109.4">ANALOG1_RELAIS2</text>
<text x="288.4" y="109.4">ANALOG1_RELAIS3</text>
<text x="463" y="132.3">ANALOG1_RELAIS1</text>
<text x="37.2" y="268.1">ANALOG2_AC_DC</text>
<text x="527.9" y="292.8">ANALOG2_ADC_INPUT</text>
<text x="207.2" y="308.7">ANALOG2_RELAIS2</text>
<text x="288.4" y="308.7">ANALOG2_RELAIS3</text>
<text x="463" y="331.6">ANALOG2_RELAIS1</text>
</g>
<g font-size="3.9" fill="#800">
<text x="420.9" y="381.7">TITLE:</text>
<text x="549.5" y="386.4">REV:</text>
<text x="457.8" y="395.9">Company:</text>
<text x="549.1" y="396.5">Sheet: 3/4</text>
<text x="457.8" y="403.6">Date:</text>
<text x="506.8" y="403.7">Drawn By:</text>
</g>
<g font-size="3.2" fill="#800">
<text x="41.6" y="6.5">1</text>
<text x="110.8" y="6.5">2</text>
<text x="179.9" y="6.5">3</text>
<text x="249.1" y="6.5">4</text>
<text x="318.2" y="6.5">5</text>
<text x="387.3" y="6.5">6</text>
<text x="456.5" y="6.5">7</text>
<text x="525.6" y="6.5">8</text>
<text x="4.1" y="41.6">A</text>
<text x="576.3" y="41.6">A</text>
<text x="227.5" y="92.4" transform="rotate(-90 227.5 92.4)">-</text>
<text x="241.3" y="92.4" transform="rotate(-90 241.3 92.4)">+</text>
<text x="308.7" y="92.4" transform="rotate(-90 308.7 92.4)">-</text>
<text x="322.4" y="92.4" transform="rotate(-90 322.4 92.4)">+</text>
<text x="4.1" y="110.8">B</text>
<text x="576.3" y="110.8">B</text>
<text x="483.3" y="115.4" transform="rotate(-90 483.3 115.4)">-</text>
<text x="497.1" y="115.4" transform="rotate(-90 497.1 115.4)">+</text>
<text x="4.1" y="179.9">C</text>
<text x="576.3" y="179.9">C</text>
<text x="4.1" y="249.1">D</text>
<text x="576.3" y="249.1">D</text>
<text x="227.5" y="291.7" transform="rotate(-90 227.5 291.7)">-</text>
<text x="241.3" y="291.7" transform="rotate(-90 241.3 291.7)">+</text>
<text x="308.7" y="291.7" transform="rotate(-90 308.7 291.7)">-</text>
<text x="322.4" y="291.7" transform="rotate(-90 322.4 291.7)">+</text>
<text x="483.3" y="314.7" transform="rotate(-90 483.3 314.7)">-</text>
<text x="497.1" y="314.7" transform="rotate(-90 497.1 314.7)">+</text>
<text x="4.1" y="318.2">E</text>
<text x="576.3" y="318.2">E</text>
<text x="41.6" y="408.3">1</text>
<text x="110.8" y="408.3">2</text>
<text x="179.9" y="408.3">3</text>
<text x="249.1" y="408.3">4</text>
<text x="318.2" y="408.3">5</text>
<text x="387.3" y="408.3">6</text>
<text x="456.5" y="408.3">7</text>
<text x="525.6" y="408.3">8</text>
</g>
<g font-size="3.2" fill="#000080">
<text x="124" y="45.5">150nF</text>
<text x="124" y="42.3">C102</text>
<text x="124" y="57.5">R63</text>
<text x="158.7" y="59.4">C108</text>
<text x="174.6" y="59.4">C107</text>
<text x="189.4" y="59.4">R66</text>
<text x="124" y="60.7">3M</text>
<text x="158.7" y="62.6">1nF</text>
<text x="174.6" y="62.6">1nF</text>
<text x="189.4" y="62.6">75K</text>
<text x="222.2" y="64.6">HFD4/3-S1R</text>
<text x="222.2" y="61.7">K2</text>
<text x="303.4" y="64.6">HFD4/3-S1R</text>
<text x="303.4" y="61.7">K3</text>
<text x="519.3" y="62.9">R70</text>
<text x="532.7" y="62.9">C115</text>
<text x="395.1" y="71.7">C112</text>
<text x="411" y="71.7">C113</text>
<text x="429.3" y="71.7">R69</text>
<text x="444.5" y="71.7">C114</text>
<text x="519.3" y="66.1">3K</text>
<text x="532.7" y="66.1">1nF</text>
<text x="190.5" y="75.3">C106</text>
<text x="395.1" y="74.9">1nF</text>
<text x="411" y="74.9">1nF</text>
<text x="429.3" y="74.9">3K</text>
<text x="444.5" y="74.9">1nF</text>
<text x="190.5" y="78.5">1nF</text>
<text x="385" y="82.3">U17</text>
<text x="124" y="89.6">150nF</text>
<text x="124" y="86.4">C103</text>
<text x="255.8" y="89.3">SS8550</text>
<text x="255.8" y="86.1">Q2</text>
<text x="336.9" y="89.3">SS8550</text>
<text x="336.9" y="86.1">Q3</text>
<text x="385.3" y="85.8">RS8751XF</text>
<text x="478" y="87.5">HFD4/3-S1R</text>
<text x="478" y="84.7">K1</text>
<text x="44.1" y="99.6">100nF</text>
<text x="44.1" y="96.4">C101</text>
<text x="87.1" y="101.4">KAQY214STLD</text>
<text x="87.1" y="98.2">U18</text>
<text x="124" y="101.6">R64</text>
<text x="124" y="104.8">2M7</text>
<text x="158.7" y="106.7">1nF</text>
<text x="158.7" y="103.5">C109</text>
<text x="174.6" y="106.7">1nF</text>
<text x="174.6" y="103.5">C110</text>
<text x="189.4" y="106.7">360K</text>
<text x="189.4" y="103.5">R67</text>
<text x="511.5" y="112.2">SS8550</text>
<text x="511.5" y="109">Q1</text>
<text x="15.9" y="117.5">BNC</text>
<text x="16.3" y="114">RF1</text>
<text x="69.3" y="117.8">150nF</text>
<text x="69.3" y="114.6">C99</text>
<text x="95.8" y="118.9">150</text>
<text x="95.8" y="115.7">R62</text>
<text x="124" y="119.9">C104</text>
<text x="190.5" y="119.4">C111</text>
<text x="124" y="123.1">150nF</text>
<text x="190.5" y="122.6">1nF</text>
<text x="124" y="137.2">150nF</text>
<text x="124" y="134">C105</text>
<text x="148.9" y="143.8">1M8</text>
<text x="148.9" y="140.5">R68</text>
<text x="44.1" y="149.3">C100</text>
<text x="124" y="149.2">R65</text>
<text x="44.1" y="152.5">100nF</text>
<text x="124" y="152.4">1M2</text>
<text x="385.6" y="174">D12</text>
<text x="351.7" y="177.2">200</text>
<text x="351.7" y="174">R81</text>
<text x="369.2" y="177.4">R82</text>
<text x="385.6" y="177.2">1N5819</text>
<text x="369.2" y="180.6">1</text>
<text x="357.7" y="196.9">U21</text>
<text x="357.7" y="200.3">TL432</text>
<text x="385.6" y="201.9">1N5819</text>
<text x="385.6" y="198.7">D11</text>
<text x="58.2" y="209">1nF</text>
<text x="58.2" y="205.8">C116</text>
<text x="73" y="209">100</text>
<text x="73" y="205.8">R71</text>
<text x="91.7" y="209">1nF</text>
<text x="91.7" y="205.8">C134</text>
<text x="107.6" y="209">1nF</text>
<text x="107.6" y="205.8">C135</text>
<text x="124" y="244.8">150nF</text>
<text x="124" y="241.6">C130</text>
<text x="124" y="256.8">R79</text>
<text x="124" y="260">3M</text>
<text x="158.7" y="261.9">1nF</text>
<text x="158.7" y="258.7">C124</text>
<text x="174.6" y="261.9">1nF</text>
<text x="174.6" y="258.7">C125</text>
<text x="189.4" y="261.9">75K</text>
<text x="189.4" y="258.7">R76</text>
<text x="222.2" y="263.9">HFD4/3-S1R</text>
<text x="222.2" y="261.1">K5</text>
<text x="303.4" y="263.9">HFD4/3-S1R</text>
<text x="303.4" y="261.1">K4</text>
<text x="519.3" y="262.2">R72</text>
<text x="532.7" y="262.2">C117</text>
<text x="519.3" y="265.4">3K</text>
<text x="532.7" y="265.4">1nF</text>
<text x="190.5" y="274.6">C126</text>
<text x="395.1" y="274.3">1nF</text>
<text x="395.1" y="271">C120</text>
<text x="411" y="274.3">1nF</text>
<text x="411" y="271">C119</text>
<text x="429.3" y="274.3">3K</text>
<text x="429.3" y="271">R73</text>
<text x="444.5" y="274.3">1nF</text>
<text x="444.5" y="271">C118</text>
<text x="190.5" y="277.8">1nF</text>
<text x="385" y="281.6">U20</text>
<text x="124" y="285.7">C129</text>
<text x="255.8" y="285.4">Q5</text>
<text x="336.9" y="285.4">Q4</text>
<text x="385.3" y="285.1">RS8751XF</text>
<text x="478" y="286.8">HFD4/3-S1R</text>
<text x="478" y="284">K6</text>
<text x="124" y="288.9">150nF</text>
<text x="255.8" y="288.6">SS8550</text>
<text x="336.9" y="288.6">SS8550</text>
<text x="44.1" y="298.9">100nF</text>
<text x="44.1" y="295.7">C131</text>
<text x="87.1" y="297.5">U19</text>
<text x="87.1" y="300.7">KAQY214STLD</text>
<text x="124" y="304.1">2M7</text>
<text x="124" y="300.9">R78</text>
<text x="158.7" y="302.8">C123</text>
<text x="174.6" y="302.8">C122</text>
<text x="189.4" y="302.8">R75</text>
<text x="158.7" y="306">1nF</text>
<text x="174.6" y="306">1nF</text>
<text x="189.4" y="306">360K</text>
<text x="511.5" y="311.5">SS8550</text>
<text x="511.5" y="308.3">Q6</text>
<text x="15.9" y="314">RF2</text>
<text x="15.9" y="316.9">BNC</text>
<text x="69.3" y="317.1">150nF</text>
<text x="69.3" y="313.9">C133</text>
<text x="95.8" y="315">R80</text>
<text x="95.8" y="318.2">150</text>
<text x="124" y="322.4">150nF</text>
<text x="124" y="319.2">C128</text>
<text x="190.5" y="321.9">1nF</text>
<text x="190.5" y="318.7">C121</text>
<text x="124" y="333.3">C127</text>
<text x="124" y="336.6">150nF</text>
<text x="148.9" y="339.8">R74</text>
<text x="148.9" y="343.1">1M8</text>
<text x="44.1" y="351.8">100nF</text>
<text x="44.1" y="348.6">C132</text>
<text x="124" y="351.7">1M2</text>
<text x="124" y="348.5">R77</text>
</g>
<g font-size="3.2">
<text x="218.5" y="68.4">5</text>
<text x="245.2" y="68.4">4</text>
<text x="299.6" y="68.4">5</text>
<text x="326.3" y="68.4">4</text>
<text x="218.5" y="75.5">6</text>
<text x="245.2" y="75.5">3</text>
<text x="299.6" y="75.5">6</text>
<text x="326.3" y="75.5">3</text>
<text x="218.5" y="82.6">7</text>
<text x="245.2" y="82.6">2</text>
<text x="299.6" y="82.6">7</text>
<text x="326.3" y="82.6">2</text>
<text x="218.5" y="89.6">8</text>
<text x="245.2" y="89.6">1</text>
<text x="299.6" y="89.6">8</text>
<text x="326.3" y="89.6">1</text>
<text x="474.2" y="91.4">5</text>
<text x="500.9" y="91.4">4</text>
<text x="474.2" y="98.4">6</text>
<text x="500.9" y="98.4">3</text>
<text x="382.4" y="102.9" transform="rotate(-90 382.4 102.9)">2</text>
<text x="474.2" y="105.5">7</text>
<text x="500.9" y="105.5">2</text>
<text x="474.2" y="112.5">8</text>
<text x="500.9" y="112.5">1</text>
<text x="218.5" y="267.8">5</text>
<text x="245.2" y="267.8">4</text>
<text x="299.6" y="267.8">5</text>
<text x="326.3" y="267.8">4</text>
<text x="218.5" y="274.8">6</text>
<text x="245.2" y="274.8">3</text>
<text x="299.6" y="274.8">6</text>
<text x="326.3" y="274.8">3</text>
<text x="218.5" y="281.9">7</text>
<text x="245.2" y="281.9">2</text>
<text x="299.6" y="281.9">7</text>
<text x="326.3" y="281.9">2</text>
<text x="218.5" y="288.9">8</text>
<text x="245.2" y="288.9">1</text>
<text x="299.6" y="288.9">8</text>
<text x="326.3" y="288.9">1</text>
<text x="474.2" y="290.7">5</text>
<text x="500.9" y="290.7">4</text>
<text x="474.2" y="297.7">6</text>
<text x="500.9" y="297.7">3</text>
<text x="382.4" y="302.2" transform="rotate(-90 382.4 302.2)">2</text>
<text x="474.2" y="304.8">7</text>
<text x="500.9" y="304.8">2</text>
<text x="474.2" y="311.9">8</text>
<text x="500.9" y="311.9">1</text>
</g>
<g font-size="3.2" fill="#00f">
<text x="61.4" y="82.9" transform="rotate(-90 61.4 82.9)">2</text>
<text x="82.5" y="82.9" transform="rotate(-90 82.5 82.9)">1</text>
<text x="62.8" y="87.6" transform="rotate(-90 62.8 87.6)">K</text>
<text x="84" y="87.5" transform="rotate(-90 84 87.5)">A</text>
<text x="371.6" y="87.8">4</text>
<text x="371.6" y="94.9">3</text>
<text x="391.9" y="91.4">1</text>
<text x="61.4" y="113.1" transform="rotate(-90 61.4 113.1)">3</text>
<text x="62.8" y="108.7" transform="rotate(-90 62.8 108.7)">S1</text>
<text x="82.5" y="113.1" transform="rotate(-90 82.5 113.1)">4</text>
<text x="84" y="108.7" transform="rotate(-90 84 108.7)">S</text>
<text x="33.2" y="116.4" transform="rotate(-90 33.2 116.4)">1</text>
<text x="40.2" y="116.4" transform="rotate(-90 40.2 116.4)">2</text>
<text x="42.3" y="121.4">5</text>
<text x="33.2" y="129" transform="rotate(-90 33.2 129)">4</text>
<text x="40.2" y="129" transform="rotate(-90 40.2 129)">3</text>
<text x="348.9" y="191.9" transform="rotate(-90 348.9 191.9)">1</text>
<text x="356" y="191.9" transform="rotate(-90 356 191.9)">2</text>
<text x="348.9" y="201.7" transform="rotate(-90 348.9 201.7)">3</text>
<text x="61.4" y="282.2" transform="rotate(-90 61.4 282.2)">2</text>
<text x="62.8" y="286.9" transform="rotate(-90 62.8 286.9)">K</text>
<text x="82.5" y="282.2" transform="rotate(-90 82.5 282.2)">1</text>
<text x="84" y="286.9" transform="rotate(-90 84 286.9)">A</text>
<text x="371.6" y="287.2">4</text>
<text x="391.9" y="290.7">1</text>
<text x="371.6" y="294.2">3</text>
<text x="62.8" y="308" transform="rotate(-90 62.8 308)">S1</text>
<text x="84" y="308" transform="rotate(-90 84 308)">S</text>
<text x="33.2" y="315.7" transform="rotate(-90 33.2 315.7)">1</text>
<text x="40.2" y="315.7" transform="rotate(-90 40.2 315.7)">2</text>
<text x="61.4" y="312.5" transform="rotate(-90 61.4 312.5)">3</text>
<text x="82.5" y="312.5" transform="rotate(-90 82.5 312.5)">4</text>
<text x="42.3" y="320.7">5</text>
<text x="33.2" y="328.3" transform="rotate(-90 33.2 328.3)">4</text>
<text x="40.2" y="328.3" transform="rotate(-90 40.2 328.3)">3</text>
</g>
<g font-size="3.2" fill="#f00">
<text x="382.4" y="82.6" transform="rotate(-90 382.4 82.6)">5</text>
<text x="382.4" y="281.9" transform="rotate(-90 382.4 281.9)">5</text>
</g>
</svg>
